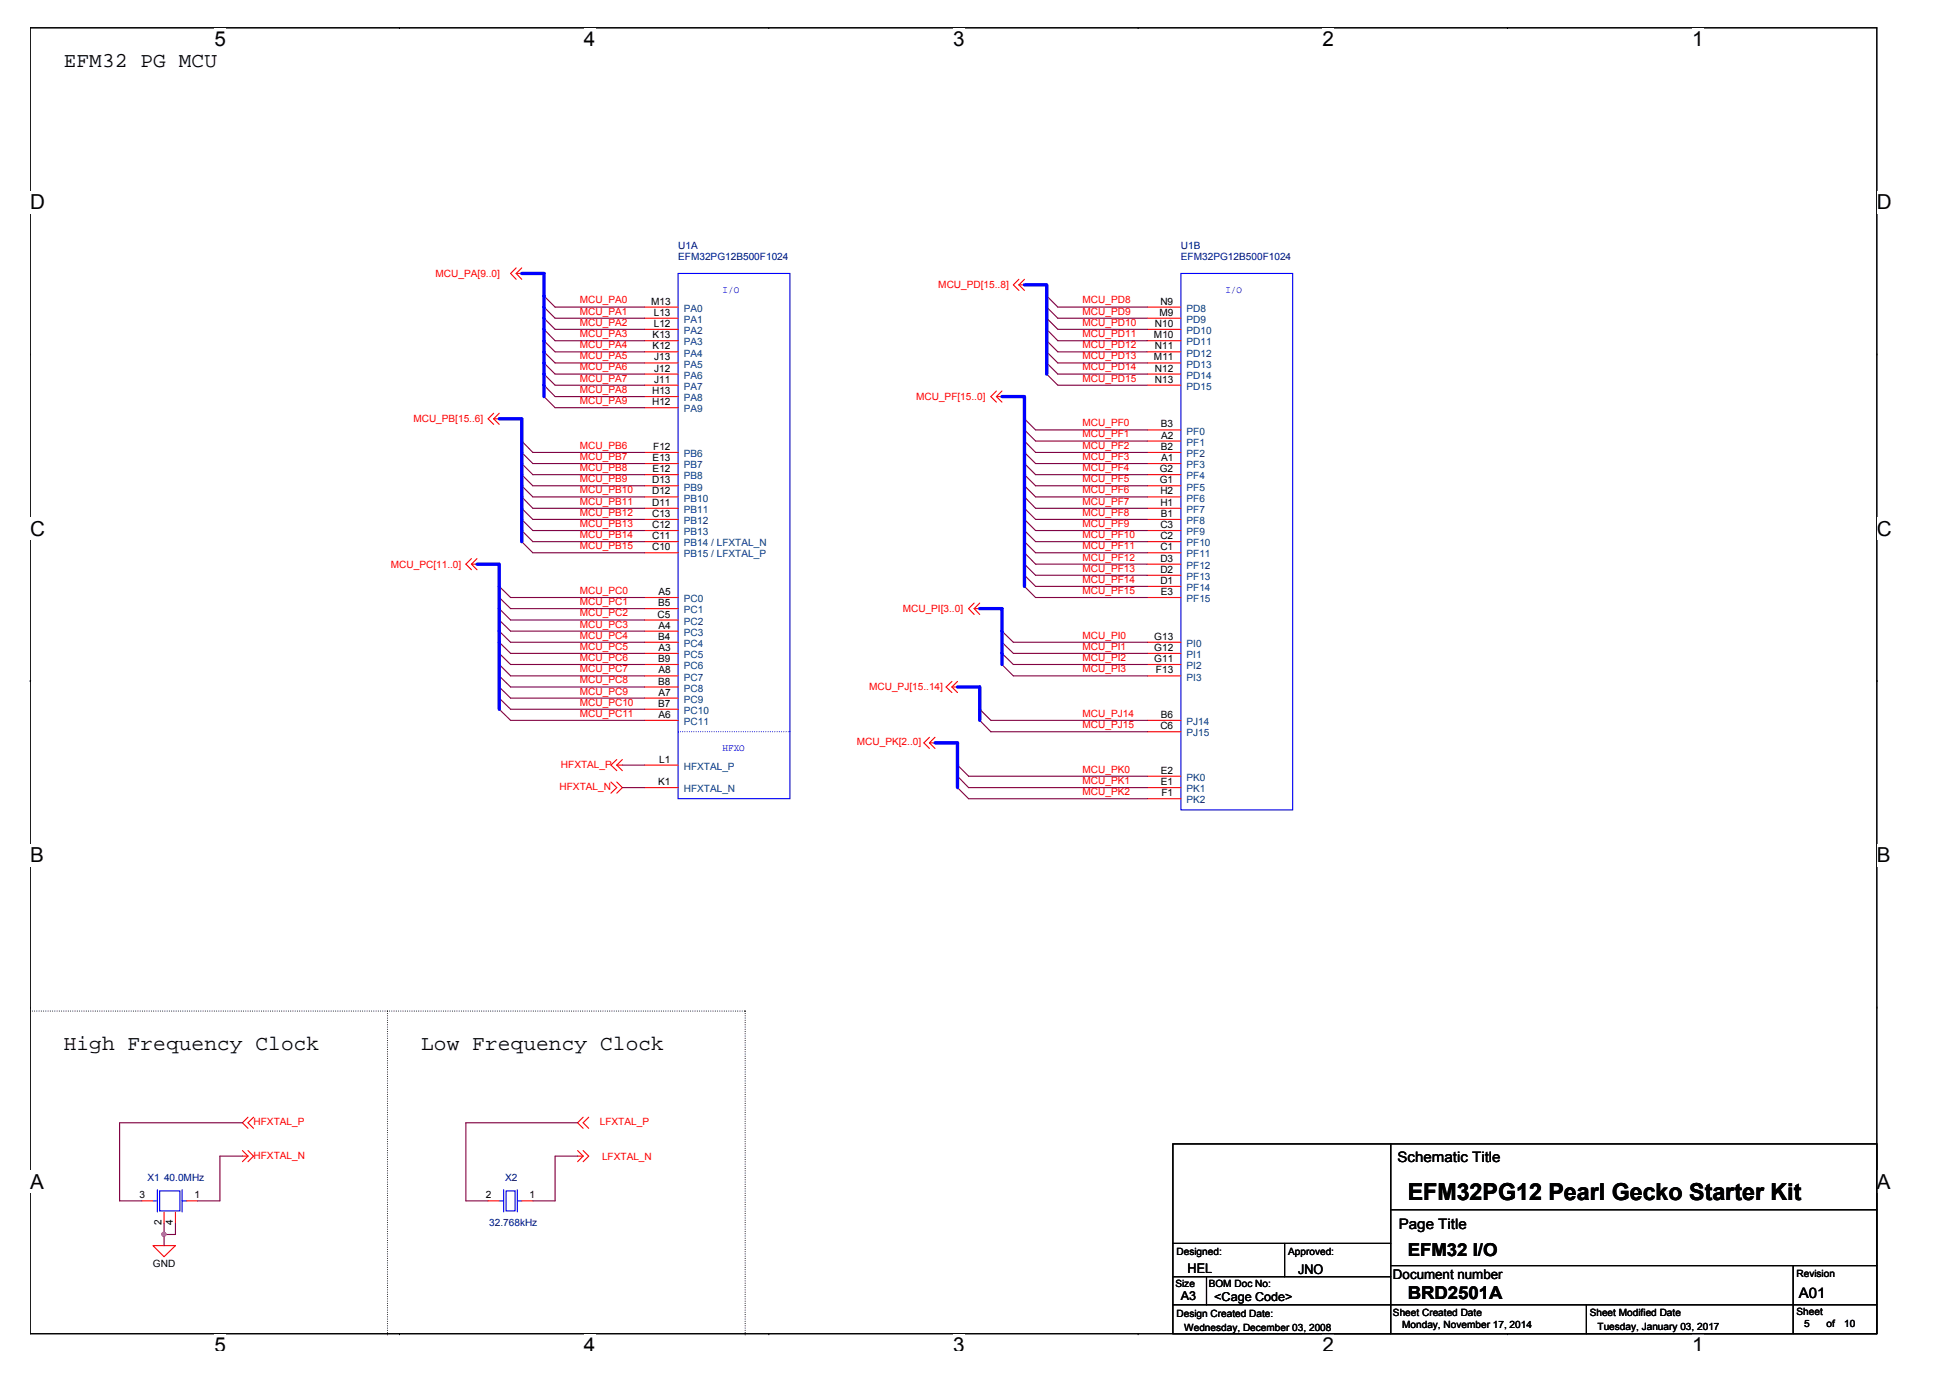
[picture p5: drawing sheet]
<svg xmlns="http://www.w3.org/2000/svg" width="297mm" height="210mm" viewBox="0 0 297 210" stroke-linecap="round" stroke-linejoin="round" font-family="sans-serif">
<path d="M4.6 4.2h281.3v199h-281.3z" fill="none" stroke="#000" stroke-width=".17"/>
<g fill="#fff">
<path d="M32.7 4.2h1.7v3.5h-1.7z"/>
<path d="M32.7 203.2h1.7v2.5h-1.7z"/>
</g>
<path d="M60.8 4.2h.1M60.8 203.2h.1" fill="none" stroke="#000" stroke-width=".17"/>
<g fill="#fff">
<path d="M89 4.2h1.7v3.5h-1.7z"/>
<path d="M89 203.2h1.7v2.5h-1.7z"/>
</g>
<path d="M117.1 4.2h.1M117.1 203.2h.1" fill="none" stroke="#000" stroke-width=".17"/>
<g fill="#fff">
<path d="M145.2 4.2h1.8v3.5h-1.8z"/>
<path d="M145.2 203.2h1.8v2.5h-1.8z"/>
</g>
<path d="M173.4 4.2h.1M173.4 203.2h.1" fill="none" stroke="#000" stroke-width=".17"/>
<g fill="#fff">
<path d="M201.5 4.2h1.7v3.5h-1.7z"/>
<path d="M201.5 203.2h1.7v2.5h-1.7z"/>
</g>
<path d="M229.6 4.2h.1M229.6 203.2h.1" fill="none" stroke="#000" stroke-width=".17"/>
<g fill="#fff">
<path d="M257.7 4.2h1.8v3.5h-1.8z"/>
<path d="M257.7 203.2h1.8v2.5h-1.8z"/>
<path d="M4.6 29.1h2.2v3.5h-2.2z"/>
<path d="M285.9 29.1h2.2v3.5h-2.2z"/>
<path d="M4.6 78.8h2.2v3.5h-2.2z"/>
<path d="M285.9 78.8h2.2v3.5h-2.2z"/>
</g>
<path d="M4.6 53.9h.1M285.9 53.9h.1" fill="none" stroke="#000" stroke-width=".17"/>
<g fill="#fff">
<path d="M4.6 128.5h2.1v3.5h-2.1z"/>
<path d="M285.9 128.5h2.1v3.5h-2.1z"/>
</g>
<path d="M4.6 103.7h.1M285.9 103.7h.1" fill="none" stroke="#000" stroke-width=".17"/>
<path d="M4.6 103.7h.1M285.9 103.7h.1" fill="none" stroke="#000" stroke-width=".15"/>
<g fill="#fff">
<path d="M4.6 178.3h2.1v3.4h-2.1z"/>
<path d="M285.9 178.3h2.1v3.4h-2.1z"/>
</g>
<g fill="none" stroke="#000" stroke-width=".17">
<path d="M4.6 153.4h.1M285.9 153.4h.1M178.7 174.2h107.2v29h-107.2zM211.9 174.2v29M178.7 194.5h33.2M178.7 189.4h33.2M178.7 198.8h107.2M183.8 194.5v4.3M195.7 189.4v5.1M211.9 184.3h74M211.9 192.8h74M241.7 198.8v4.4"/>
<path d="M273.1 192.8v10.4"/>
</g>
<path d="M4.6 154h108.9M59 154h.1M113.5 154h.1M59 203.3v-49.3M113.5 203.3v-49.3" fill="none" stroke="#000" stroke-width=".17" stroke-dasharray="0 .3"/>
<g fill="none" stroke="#f00" stroke-width=".17">
<path d="M78.6 40.8l-.8 .9 .8 .8M78.6 41.7h.9M78.6 41.7l.9 .8M79.5 40.8l-.9 .9M98.2 46.8h5.1M98.2 48.5h5.1M98.2 50.2h5.1M98.2 51.9h5.1M98.2 53.6h5.1M98.2 55.3h5.1M98.2 57h5.1M98.2 58.7h5.1"/>
<path d="M151.8 59.6l-.9 .8 .9 .9M152.6 59.6l-.8 .8M155.2 42.5l-.8 .9 .8 .8M155.2 43.4h.9M155.2 43.4l.9 .8M156.1 42.5l-.9 .9M174.8 46.8h5.1M174.8 48.5h5.1M174.8 50.2h5.1M174.8 51.9h5.1M174.8 53.6h5.1M174.8 55.3h5.1"/>
<path d="M174.8 57h5.1M174.8 58.7h5.1M75.2 63.8l.8 .8M75.2 62.9l-.8 .9 .8 .8M75.2 63.8h.8M76 62.9l-.8 .9M98.2 60.4h5.1M98.2 62.1h5.1M98.2 68.9h5.1M98.2 70.6h5.1M98.2 72.3h5.1M98.2 74h5.1"/>
<path d="M98.2 75.7h5.1M98.2 77.4h5.1M98.2 79.1h5.1M151.8 60.4h.8M151.8 60.4l.8 .9M174.8 65.5h5.1M174.8 67.2h5.1M174.8 68.9h5.1M174.8 70.6h5.1M174.8 72.3h5.1M174.8 74h5.1M174.8 75.7h5.1"/>
<path d="M174.8 77.4h5.1M174.8 79.1h5.1M71.8 85.9l.9 .9M71.8 85.1l-.8 .8 .8 .9M71.8 85.9h.9M72.7 85.1l-.9 .8M98.2 80.8h5.1M98.2 82.5h5.1M98.2 84.2h5.1M98.2 91h5.1M98.2 92.7h5.1M98.2 94.4h5.1"/>
<path d="M98.2 96.1h5.1M98.2 97.8h5.1M98.2 99.5h5.1M148.4 92.7h.8M148.4 92.7l.8 .9M148.4 91.9l-.9 .8 .9 .9M149.2 91.9l-.8 .8M174.8 80.8h5.1M174.8 82.5h5.1M174.8 84.2h5.1M174.8 85.9h5.1M174.8 87.6h5.1"/>
<path d="M174.8 89.3h5.1M174.8 91h5.1M174.8 97.8h5.1M174.8 99.5h5.1M93.1 119.1l.9 .9-.9 .8M94 115.7l-.9 .8 .9 .9M94 119.1l.8 .9-.8 .8M94 116.5h.8M94 116.5l.8 .9M94.8 115.7l-.8 .8M98.2 101.2h5.1M98.2 103h5.1"/>
<path d="M98.2 104.6h5.1M98.2 106.3h5.1M98.2 108h5.1M98.2 109.7h5.1M98.2 116.5h5.1M98.2 120h5.1M141.6 113.2h.8M141.6 113.2l.8 .8M141.6 112.3l-.9 .9 .9 .8M142.4 112.3l-.8 .9M145 103.8l-.9 .8 .9 .9M145 104.6h.9"/>
<path d="M145 104.6l.9 .9M145.9 103.8l-.9 .8M174.8 101.2h5.1M174.8 103h5.1M174.8 109.7h5.1M174.8 111.5h5.1M174.8 118.2h5.1M174.8 120h5.1M174.8 121.7h5.1M36.9 176.1h.9M36.9 175.3l.9 .8M37.8 170.2l-.9 .8 .9 .9"/>
<path d="M37.8 176.1l-.9 .9M37.8 175.3l.8 .8-.8 .9M38.6 170.2l-.8 .8 .8 .9M88 176.1h.8M88 175.3l.8 .8M88.8 170.2l-.8 .8 .8 .9M88.8 175.3l.9 .8-.9 .9M88.8 176.1l-.8 .9M89.7 170.2l-.9 .8 .9 .9M21.6 182.9h1.7M23.3 189.7h3.4l-1.7 1.7zM25 184.6v1.7"/>
<path d="M26.7 184.6v1.7M28.4 182.9h1.7M74.4 182.9h1.6M79.5 182.9h1.7"/>
</g>
<g fill="none" stroke="#800040" stroke-width=".17">
<path d="M82.9 45.1l1.7 1.7M82.9 46.8l1.7 1.7M82.9 48.5l1.7 1.7M82.9 50.2l1.7 1.7M82.9 51.9l1.7 1.7M82.9 53.6l1.7 1.7M82.9 55.3l1.7 1.7M82.9 57l1.7 1.7M82.9 58.7l1.7 1.7M159.4 45.1l1.7 1.7M159.4 46.8l1.7 1.7M159.4 48.5l1.7 1.7"/>
<path d="M159.4 50.2l1.7 1.7M159.4 51.9l1.7 1.7M159.4 53.6l1.7 1.7M159.4 55.3l1.7 1.7M159.4 57l1.7 1.7M79.5 72.3l1.7 1.7M79.5 70.6l1.7 1.7M79.5 67.2l1.7 1.7M79.5 68.9l1.7 1.7M79.5 74l1.7 1.7M79.5 75.7l1.7 1.7M79.5 77.4l1.7 1.7"/>
<path d="M79.5 79.1l1.7 1.7M82.9 60.4l1.7 1.7M156.1 63.8l1.6 1.7M156.1 65.5l1.6 1.7M156.1 67.2l1.6 1.7M156.1 68.9l1.6 1.7M156.1 70.6l1.6 1.7M156.1 72.3l1.6 1.7M156.1 74l1.6 1.7M156.1 75.7l1.6 1.7M156.1 77.4l1.6 1.7M156.1 79.1l1.6 1.7"/>
<path d="M76 89.3l1.8 1.7M76 91l1.8 1.7M76 92.7l1.8 1.7M76 94.4l1.8 1.7M76 96.1l1.8 1.7M76 97.8l1.8 1.7M76 99.5l1.8 1.7M79.5 80.8l1.7 1.7M79.5 82.5l1.7 1.7M152.6 99.5l1.8 1.7M152.6 96.1l1.8 1.7M152.6 97.8l1.8 1.7"/>
<path d="M156.1 80.8l1.6 1.7M156.1 82.5l1.6 1.7M156.1 84.2l1.6 1.7M156.1 85.9l1.6 1.7M156.1 87.6l1.6 1.7M156.1 89.3l1.6 1.7M76 101.2l1.8 1.8M76 103l1.8 1.6M76 104.6l1.8 1.7M76 106.3l1.8 1.7M76 108l1.8 1.7M145.9 120l1.6 1.7"/>
<path d="M145.9 116.5l1.6 1.7M145.9 118.2l1.6 1.8M149.2 109.7l1.7 1.8M149.2 108l1.7 1.7M152.6 101.2l1.8 1.8M18.2 171v11.9h3.4M36.9 176.1h-3.4v6.8h-3.4M25 186.3v1.7h1.7"/>
</g>
<path d="M103.3 41.7h17v80h-17zM179.9 41.7h17v81.7h-17zM23.3 182.9h.7M24 181.2v3.4M24.3 181.4h3.1v3h-3.1zM27.7 181.2v3.4M27.7 182.9h.7M76 182.9h.7M76.7 181.2v3.4M77.1 181.4h1.4v3h-1.4zM78.8 181.2v3.4M78.8 182.9h.7" fill="none" stroke="#00f" stroke-width=".17"/>
<path d="M103.3 111.5h17M120.3 111.5h.1" fill="none" stroke="#00f" stroke-width=".17" stroke-dasharray="0 .3"/>
<path d="M79.5 41.7h3.4v11.9M156.1 43.4h3.3v11.9M76 63.8h3.5v10.2M152.6 60.4h3.5v15.3M72.7 85.9h3.3v11.9" fill="none" stroke="#00f" stroke-width=".51"/>
<circle cx="25" cy="188" r=".32" fill="#f0f"/>
<circle cx="25" cy="188" r=".32" fill="none" stroke="#f0f" stroke-width=".17"/>
<g fill="none" stroke="#800040" stroke-width=".17">
<path d="M84.6 46.8h13.6M84.6 48.5h13.6M84.6 50.2h13.6M84.6 51.9h13.6M84.6 53.6h13.6M84.6 55.3h13.6M84.6 57h13.6M84.6 58.7h13.6M161.1 57h13.7M161.1 46.8h13.7M161.1 48.5h13.7M161.1 50.2h13.7"/>
<path d="M161.1 51.9h13.7M161.1 53.6h13.7M161.1 55.3h13.7M161.1 58.7h13.7M81.2 68.9h17M81.2 70.6h17M81.2 72.3h17M81.2 74h17M81.2 75.7h17M81.2 77.4h17M81.2 79.1h17M84.6 60.4h13.6"/>
<path d="M84.6 62.1h13.6M157.7 65.5h17.1M157.7 67.2h17.1M157.7 68.9h17.1M157.7 70.6h17.1M157.7 72.3h17.1M157.7 74h17.1M157.7 75.7h17.1M157.7 77.4h17.1M157.7 79.1h17.1M77.8 91h20.4M77.8 92.7h20.4"/>
<path d="M77.8 94.4h20.4M77.8 96.1h20.4M77.8 97.8h20.4M77.8 99.5h20.4M81.2 80.8h17M81.2 82.5h17M81.2 84.2h17M154.4 97.8h20.4M154.4 99.5h20.4M157.7 80.8h17.1M157.7 82.5h17.1M157.7 84.2h17.1"/>
<path d="M157.7 85.9h17.1M157.7 87.6h17.1M157.7 89.3h17.1M157.7 91h17.1M77.8 101.2h20.4M77.8 103h20.4M77.8 104.6h20.4M77.8 106.3h20.4M77.8 108h20.4M77.8 109.7h20.4M94.8 116.5h3.4M94.8 120h3.4"/>
<path d="M147.5 118.2h27.3M147.5 120h27.3M150.9 109.7h23.9M150.9 111.5h23.9M154.4 101.2h20.4M154.4 103h20.4M147.5 121.7h27.3M18.2 171h18.7M88 171h-17v11.9h3.4M88 176.1h-3.4v6.8h-3.4M25 188v1.7M26.7 186.3v1.7"/>
</g>
<path d="M82.9 53.6v6.8M159.4 55.3v1.7M79.5 74v8.5M156.1 75.7v13.6M76 97.8v10.2M149.2 92.7h3.4v8.5M142.4 113.2h3.5v6.8M145.9 104.6h3.3v5.1" fill="none" stroke="#00f" stroke-width=".51"/>
<circle cx="25" cy="188" r=".32" fill="#f0f"/>
<circle cx="25" cy="188" r=".32" fill="none" stroke="#f0f" stroke-width=".17"/>
<text font-size="3.6" x="214.4" y="182.8">EFM32PG12 Pearl Gecko Starter Kit</text>
<g font-size="3.2">
<text x="9.7" y="10.2">EFM32 PG MCU</text>
<text x="9.7" y="159.9">High Frequency Clock</text>
<text x="64.1" y="159.9">Low Frequency Clock</text>
</g>
<g font-size="3.1">
<text x="32.7" y="7">5</text>
<text x="89" y="7">4</text>
<text x="145.2" y="7">3</text>
<text x="201.5" y="7">2</text>
<text x="257.7" y="7">1</text>
<text x="4.6" y="31.9">D</text>
<text x="285.9" y="31.9">D</text>
<text x="4.6" y="81.6">C</text>
<text x="285.9" y="81.6">C</text>
<text x="4.6" y="131.3">B</text>
<text x="285.9" y="131.3">B</text>
<text x="4.6" y="181.1">A</text>
<text x="285.9" y="181.1">A</text>
<text x="32.7" y="206">5</text>
<text x="89" y="206">4</text>
<text x="145.2" y="206">3</text>
<text x="201.5" y="206">2</text>
<text x="257.7" y="206">1</text>
</g>
<g font-size="2.7">
<text x="214.4" y="191.3">EFM32 I/O</text>
<text x="214.4" y="197.9">BRD2501A</text>
</g>
<g font-size="2.2">
<text x="212.9" y="177">Schematic Title</text>
<text x="213.1" y="187.2">Page Title</text>
<text x="274" y="197.7">A01</text>
</g>
<g font-size="2">
<text x="180.9" y="193.8">HEL</text>
<text x="197.8" y="194">JNO</text>
<text x="212.2" y="194.9">Document number</text>
</g>
<g font-size="1.9">
<text x="179.9" y="198.1">A3</text>
<text x="185" y="198.2">&lt;Cage Code&gt;</text>
</g>
<g font-size="1.5" fill="#000080">
<text x="103.3" y="38">U1A</text>
<text x="103.3" y="39.7">EFM32PG12B500F1024</text>
<text x="179.9" y="38">U1B</text>
<text x="179.9" y="39.7">EFM32PG12B500F1024</text>
<text x="22.5" y="179.9">X1 40.0MHz</text>
<text x="76.9" y="179.9">X2</text>
<text x="74.5" y="186.7">32.768kHz</text>
</g>
<g font-size="1.5" fill="#f00">
<text x="66.4" y="42.2">MCU_PA[9..0]</text>
<text x="88.3" y="46.2">MCU_PA0</text>
<text x="88.3" y="47.9">MCU_PA1</text>
<text x="142.9" y="43.9">MCU_PD[15..8]</text>
<text x="164.9" y="46.2">MCU_PD8</text>
<text x="164.9" y="47.9">MCU_PD9</text>
<text x="88.3" y="49.6">MCU_PA2</text>
<text x="88.3" y="51.3">MCU_PA3</text>
<text x="88.3" y="53">MCU_PA4</text>
<text x="164.9" y="49.6">MCU_PD10</text>
<text x="164.9" y="51.3">MCU_PD11</text>
<text x="164.9" y="53">MCU_PD12</text>
<text x="88.3" y="54.7">MCU_PA5</text>
<text x="88.3" y="56.4">MCU_PA6</text>
<text x="88.3" y="58.1">MCU_PA7</text>
<text x="88.3" y="59.9">MCU_PA8</text>
<text x="164.9" y="56.4">MCU_PD14</text>
<text x="164.9" y="54.7">MCU_PD13</text>
<text x="164.9" y="58.1">MCU_PD15</text>
<text x="63" y="64.3">MCU_PB[15..6]</text>
<text x="88.3" y="61.6">MCU_PA9</text>
<text x="139.5" y="61">MCU_PF[15..0]</text>
<text x="164.9" y="64.9">MCU_PF0</text>
<text x="88.3" y="68.4">MCU_PB6</text>
<text x="88.3" y="70.1">MCU_PB7</text>
<text x="88.3" y="71.8">MCU_PB8</text>
<text x="164.9" y="66.6">MCU_PF1</text>
<text x="164.9" y="68.4">MCU_PF2</text>
<text x="164.9" y="70.1">MCU_PF3</text>
<text x="164.9" y="71.8">MCU_PF4</text>
<text x="88.3" y="73.4">MCU_PB9</text>
<text x="88.3" y="75.1">MCU_PB10</text>
<text x="88.3" y="76.9">MCU_PB11</text>
<text x="164.9" y="73.4">MCU_PF5</text>
<text x="164.9" y="75.1">MCU_PF6</text>
<text x="164.9" y="76.9">MCU_PF7</text>
<text x="88.3" y="78.6">MCU_PB12</text>
<text x="88.3" y="80.3">MCU_PB13</text>
<text x="88.3" y="82">MCU_PB14</text>
<text x="88.3" y="83.7">MCU_PB15</text>
<text x="164.9" y="78.6">MCU_PF8</text>
<text x="164.9" y="80.3">MCU_PF9</text>
<text x="164.9" y="82">MCU_PF10</text>
<text x="164.9" y="83.7">MCU_PF11</text>
<text x="59.5" y="86.5">MCU_PC[11..0]</text>
<text x="164.9" y="85.4">MCU_PF12</text>
<text x="164.9" y="87.1">MCU_PF13</text>
<text x="164.9" y="88.8">MCU_PF14</text>
<text x="88.3" y="90.5">MCU_PC0</text>
<text x="88.3" y="92.2">MCU_PC1</text>
<text x="88.3" y="93.9">MCU_PC2</text>
<text x="88.3" y="95.6">MCU_PC3</text>
<text x="137.5" y="93.3">MCU_PI[3..0]</text>
<text x="164.9" y="90.5">MCU_PF15</text>
<text x="88.3" y="97.3">MCU_PC4</text>
<text x="88.3" y="99">MCU_PC5</text>
<text x="88.3" y="100.7">MCU_PC6</text>
<text x="164.9" y="97.3">MCU_PI0</text>
<text x="164.9" y="99">MCU_PI1</text>
<text x="164.9" y="100.7">MCU_PI2</text>
<text x="88.3" y="102.4">MCU_PC7</text>
<text x="88.3" y="104.1">MCU_PC8</text>
<text x="88.3" y="105.8">MCU_PC9</text>
<text x="88.3" y="107.5">MCU_PC10</text>
<text x="132.4" y="105">MCU_PJ[15..14]</text>
<text x="164.9" y="102.4">MCU_PI3</text>
<text x="88.3" y="109.2">MCU_PC11</text>
<text x="130.5" y="113.5">MCU_PK[2..0]</text>
<text x="164.9" y="109.2">MCU_PJ14</text>
<text x="164.9" y="110.9">MCU_PJ15</text>
<text x="85.4" y="116.9">HFXTAL_P</text>
<text x="164.9" y="119.4">MCU_PK1</text>
<text x="164.9" y="117.7">MCU_PK0</text>
<text x="85.2" y="120.3">HFXTAL_N</text>
<text x="164.9" y="121.1">MCU_PK2</text>
<text x="38.6" y="171.4">HFXTAL_P</text>
<text x="91.4" y="171.4">LFXTAL_P</text>
<text x="38.6" y="176.5">HFXTAL_N</text>
<text x="91.7" y="176.7">LFXTAL_N</text>
</g>
<g font-size="1.5">
<text x="99.2" y="46.4">M13</text>
<text x="176.8" y="46.4">N9</text>
<text x="99.4" y="51.5">K13</text>
<text x="99.4" y="53.2">K12</text>
<text x="99.6" y="48.1">L13</text>
<text x="99.6" y="49.8">L12</text>
<text x="175.8" y="51.5">M10</text>
<text x="175.9" y="49.8">N10</text>
<text x="175.9" y="53.2">N11</text>
<text x="176.6" y="48.1">M9</text>
<text x="99.7" y="54.9">J13</text>
<text x="99.7" y="56.6">J12</text>
<text x="99.7" y="58.3">J11</text>
<text x="175.8" y="54.9">M11</text>
<text x="175.9" y="56.6">N12</text>
<text x="175.9" y="58.3">N13</text>
<text x="99.3" y="60">H13</text>
<text x="99.3" y="61.7">H12</text>
<text x="176.8" y="65.1">B3</text>
<text x="99.4" y="70.2">E13</text>
<text x="99.4" y="71.9">E12</text>
<text x="99.5" y="68.5">F12</text>
<text x="176.7" y="71.9">G2</text>
<text x="176.8" y="68.5">B2</text>
<text x="176.9" y="66.8">A2</text>
<text x="176.9" y="70.2">A1</text>
<text x="99.3" y="73.6">D13</text>
<text x="99.3" y="75.3">D12</text>
<text x="99.3" y="77">D11</text>
<text x="176.7" y="73.6">G1</text>
<text x="176.8" y="75.3">H2</text>
<text x="176.8" y="77">H1</text>
<text x="99.3" y="78.7">C13</text>
<text x="99.3" y="80.4">C12</text>
<text x="99.3" y="82.1">C11</text>
<text x="99.3" y="83.8">C10</text>
<text x="176.8" y="80.4">C3</text>
<text x="176.8" y="82.1">C2</text>
<text x="176.8" y="83.8">C1</text>
<text x="176.8" y="78.7">B1</text>
<text x="176.8" y="85.6">D3</text>
<text x="176.8" y="87.2">D2</text>
<text x="176.8" y="88.9">D1</text>
<text x="100.2" y="94.1">C5</text>
<text x="100.3" y="92.3">B5</text>
<text x="100.3" y="90.6">A5</text>
<text x="100.3" y="95.8">A4</text>
<text x="176.8" y="90.6">E3</text>
<text x="100.3" y="97.5">B4</text>
<text x="100.3" y="100.8">B9</text>
<text x="100.3" y="99.1">A3</text>
<text x="175.8" y="97.5">G13</text>
<text x="175.8" y="99.1">G12</text>
<text x="175.8" y="100.8">G11</text>
<text x="100.3" y="104.3">B8</text>
<text x="100.3" y="107.7">B7</text>
<text x="100.3" y="102.6">A8</text>
<text x="100.3" y="106">A7</text>
<text x="176.1" y="102.6">F13</text>
<text x="100.3" y="109.3">A6</text>
<text x="176.8" y="111.1">C6</text>
<text x="176.8" y="109.3">B6</text>
<text x="100.3" y="119.6">K1</text>
<text x="100.4" y="116.2">L1</text>
<text x="176.8" y="117.9">E2</text>
<text x="176.8" y="119.6">E1</text>
<text x="176.9" y="121.3">F1</text>
<text x="21.3" y="182.5">3</text>
<text x="29.6" y="182.5">1</text>
<text x="74" y="182.5">2</text>
<text x="80.7" y="182.5">1</text>
<text x="24.6" y="186.6" transform="rotate(-90 24.6 186.6)">2</text>
<text x="26.3" y="186.6" transform="rotate(-90 26.3 186.6)">4</text>
<text x="179.2" y="191.1">Designed:</text>
<text x="196.2" y="191.1">Approved:</text>
<text x="23.3" y="193">GND</text>
<text x="179" y="196">Size</text>
<text x="184.1" y="196">BOM Doc No:</text>
<text x="273.7" y="194.5">Revision</text>
<text x="179.2" y="200.7">Design Created Date:</text>
<text x="180.4" y="202.7">Wednesday, December 03, 2008</text>
<text x="212.2" y="200.5">Sheet Created Date</text>
<text x="213.6" y="202.4">Monday, November 17, 2014</text>
<text x="242.2" y="200.5">Sheet Modified Date</text>
<text x="243.3" y="202.5">Tuesday, January 03, 2017</text>
<text x="273.7" y="200.3">Sheet</text>
<text x="274.8" y="202.2">5</text>
<text x="278.2" y="202.2">of</text>
<text x="280.9" y="202.2">10</text>
</g>
<g font-size="1.5" fill="#004080">
<text x="104.2" y="47.5">PA0</text>
<text x="180.7" y="47.5">PD8</text>
<text x="104.2" y="49.2">PA1</text>
<text x="104.2" y="50.9">PA2</text>
<text x="104.2" y="52.6">PA3</text>
<text x="180.7" y="49.2">PD9</text>
<text x="180.7" y="50.9">PD10</text>
<text x="180.7" y="52.6">PD11</text>
<text x="104.2" y="54.3">PA4</text>
<text x="104.2" y="56">PA5</text>
<text x="104.2" y="57.7">PA6</text>
<text x="104.2" y="59.4">PA7</text>
<text x="180.7" y="54.3">PD12</text>
<text x="180.7" y="56">PD13</text>
<text x="180.7" y="57.7">PD14</text>
<text x="180.7" y="59.4">PD15</text>
<text x="104.2" y="61.1">PA8</text>
<text x="104.2" y="62.8">PA9</text>
<text x="104.2" y="69.6">PB6</text>
<text x="104.2" y="71.3">PB7</text>
<text x="180.7" y="66.2">PF0</text>
<text x="180.7" y="67.9">PF1</text>
<text x="180.7" y="69.6">PF2</text>
<text x="180.7" y="71.3">PF3</text>
<text x="104.2" y="73">PB8</text>
<text x="104.2" y="74.7">PB9</text>
<text x="104.2" y="76.4">PB10</text>
<text x="180.7" y="73">PF4</text>
<text x="180.7" y="74.7">PF5</text>
<text x="180.7" y="76.4">PF6</text>
<text x="104.2" y="78.1">PB11</text>
<text x="104.2" y="79.8">PB12</text>
<text x="104.2" y="81.5">PB13</text>
<text x="104.2" y="83.2">PB14 / LFXTAL_N</text>
<text x="180.7" y="78.1">PF7</text>
<text x="180.7" y="79.8">PF8</text>
<text x="180.7" y="81.5">PF9</text>
<text x="180.7" y="83.2">PF10</text>
<text x="104.2" y="84.9">PB15 / LFXTAL_P</text>
<text x="180.7" y="84.9">PF11</text>
<text x="180.7" y="86.7">PF12</text>
<text x="180.7" y="88.3">PF13</text>
<text x="104.2" y="91.7">PC0</text>
<text x="104.2" y="93.4">PC1</text>
<text x="104.2" y="95.2">PC2</text>
<text x="180.7" y="90">PF14</text>
<text x="180.7" y="91.7">PF15</text>
<text x="104.2" y="96.9">PC3</text>
<text x="104.2" y="98.6">PC4</text>
<text x="104.2" y="100.2">PC5</text>
<text x="104.2" y="101.9">PC6</text>
<text x="180.7" y="98.6">PI0</text>
<text x="180.7" y="100.2">PI1</text>
<text x="180.7" y="101.9">PI2</text>
<text x="104.2" y="103.7">PC7</text>
<text x="104.2" y="105.4">PC8</text>
<text x="104.2" y="107.1">PC9</text>
<text x="180.7" y="103.7">PI3</text>
<text x="104.2" y="108.8">PC10</text>
<text x="104.2" y="110.4">PC11</text>
<text x="180.7" y="110.4">PJ14</text>
<text x="180.7" y="112.2">PJ15</text>
<text x="104.2" y="117.3">HFXTAL_P</text>
<text x="180.7" y="119">PK0</text>
<text x="104.2" y="120.7">HFXTAL_N</text>
<text x="180.7" y="120.7">PK1</text>
<text x="180.7" y="122.4">PK2</text>
</g>
<g font-size="1.5" fill="#00f">
<text x="110.1" y="44.6">I/O</text>
<text x="186.7" y="44.6">I/O</text>
<text x="110.1" y="114.4">HFXO</text>
</g>
</svg>
